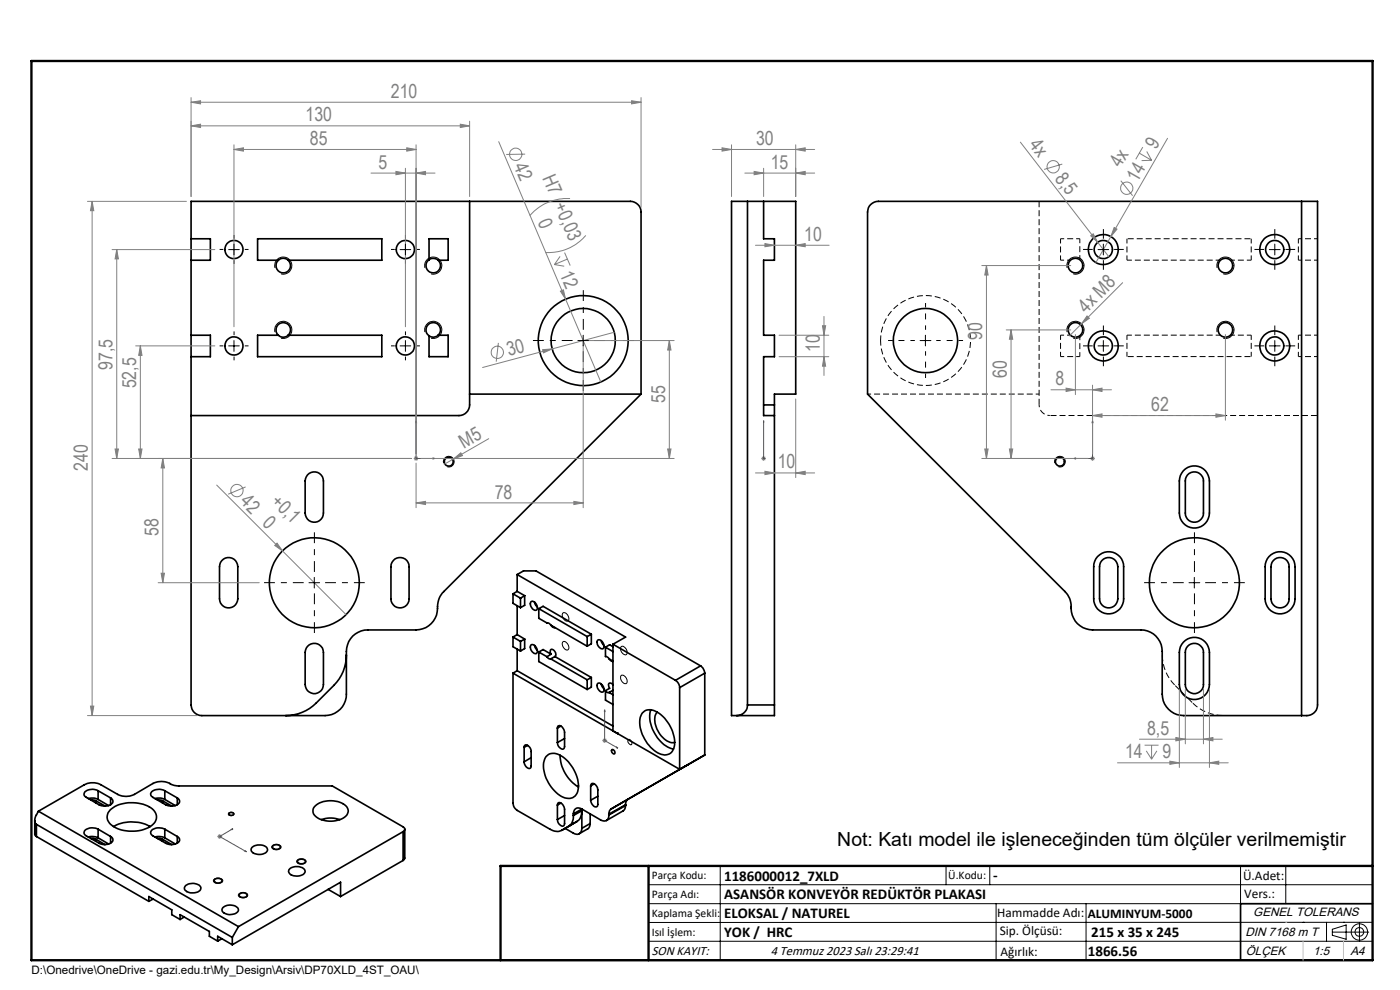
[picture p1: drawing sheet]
<svg xmlns="http://www.w3.org/2000/svg" width="297mm" height="210mm" viewBox="0 0 297 210" stroke-linecap="round" stroke-linejoin="round" font-family="sans-serif">
<g fill="none" stroke="#000" stroke-width=".35">
<path d="M40.5 42.7h93.2a2.29 2.29 0 0 1 2.3 2.3v38.6l-41.8 41.9a5.5 5.5 0 0 0-1.5 4.3 4.6 4.6 0 0 1-4.4 3.8h-10.3a4.5 4.5 0 0 0-4.5 4.6v9a4.5 4.5 0 0 1-4.5 4.6h-26.2a2.29 2.29 0 0 1-2.3-2.3zM40.5 50.7h4.1v4.5h-4.1M59.1 55.2a1.49 1.49 0 0 1 2 0M59.1 55.2a1.54 1.54 0 0 0-.1 2.2 1.54 1.54 0 0 0 2.2 0 1.54 1.54 0 0 0-.1-2.2M59.1 55.2h-4.5v-4.5h26.4v4.5h-19.9M91 55.1a1.57 1.57 0 0 1 2 .1M91 55.1a1.54 1.54 0 0 0-.3 2.2 1.54 1.54 0 0 0 2.3 .1 1.54 1.54 0 0 0 0-2.2M91 55.1v-4.4h4.1v4.5h-2.1M99.6 42.7v43.2a2.29 2.29 0 0 1-2.2 2.3h-56.9M158.6 42.7v106.8M162 42.7v8h2.3v4.5h-2.3v15.9h2.3v4.6h-2.3v12.5h2.3M184.7 43.4a2.31 2.31 0 0 1 1.6-.7h93.2v106.8a2.27 2.27 0 0 1-2.3 2.3h-26.1a4.6 4.6 0 0 1-4.5-4.6v-9a4.5 4.5 0 0 0-4.6-4.6h-10.2a4.7 4.7 0 0 1-4.6-5.4l-.3-1.3-1-1.4-41.9-41.9v-38.6a2.15 2.15 0 0 1 .7-1.6z"/>
<path d="M276.1 42.7v109.1M40.5 71.1h4.1v4.6h-4.1M59.1 71.1a1.49 1.49 0 0 0 2 0M59.1 71.1a1.54 1.54 0 0 1-.1-2.2 1.54 1.54 0 0 1 2.2 0 1.54 1.54 0 0 1-.1 2.2M59.1 71.1h-4.5v4.6h26.4v-4.6h-19.9M93 71.1a1.46 1.46 0 0 1-2 .1M93 71.1a1.54 1.54 0 0 0 0-2.2 1.54 1.54 0 0 0-2.3 .1 1.54 1.54 0 0 0 .3 2.2M93 71.1h2.1v4.6h-4.1v-4.5M99.6 83.6h36.4M162 85.9h2.3M164.3 85.9v-2.3h4.5v-40.9h-13.6v109.1h9.1v-2.3M164.3 85.9v2.3"/>
<path d="M164.3 88.2v61.3M251 99.9a3.2 3.2 0 0 1 3.5-.9 3.2 3.2 0 0 1 2.1 3v6.8a3.2 3.2 0 0 1-3.2 3.2 3.2 3.2 0 0 1-3.2-3.2v-6.8a3.2 3.2 0 0 1 .8-2.1zM47.1 118.9a1.94 1.94 0 0 1 2.1-.5 1.94 1.94 0 0 1 1.2 1.8v6.8a1.94 1.94 0 0 1-1.9 1.9 1.94 1.94 0 0 1-1.9-1.9v-6.8l.2-.9zM65.2 100.7a1.93 1.93 0 0 1 2.2-.5 1.93 1.93 0 0 1 1.2 1.8v6.8a1.94 1.94 0 0 1-1.9 2 1.94 1.94 0 0 1-2-2v-6.8zM83.4 118.9a1.91 1.91 0 0 1 2.2-.5 1.91 1.91 0 0 1 1.2 1.8v6.8a1.92 1.92 0 0 1-1.9 1.9 1.92 1.92 0 0 1-2-1.9v-6.8l.1-.5zM232.8 118.1a3.2 3.2 0 0 1 3.5-.9 3.2 3.2 0 0 1 2.1 3v6.8a3.2 3.2 0 0 1-3.2 3.2 3.2 3.2 0 0 1-3.2-3.2v-6.8a3.2 3.2 0 0 1 .8-2.1zM233.8 118.9a1.94 1.94 0 0 1 2.1-.5 1.94 1.94 0 0 1 1.2 1.8v6.8a1.94 1.94 0 0 1-1.9 1.9 1.94 1.94 0 0 1-1.9-1.9v-6.8l.2-.9zM251.9 100.7a1.93 1.93 0 0 1 2.2-.5 1.93 1.93 0 0 1 1.2 1.8v6.8a1.92 1.92 0 0 1-1.9 2 1.92 1.92 0 0 1-1.9-2v-6.8v-.4zM269.2 118.1a3.2 3.2 0 0 1 3.5-.9 3.2 3.2 0 0 1 2 3v6.8a3.2 3.2 0 0 1-3.1 3.2 3.2 3.2 0 0 1-3.2-3.2v-6.8a3.2 3.2 0 0 1 .8-2.1zM270.1 118.9a1.91 1.91 0 0 1 2.2-.5 1.91 1.91 0 0 1 1.2 1.8v6.8a1.92 1.92 0 0 1-1.9 1.9 1.92 1.92 0 0 1-2-1.9v-6.8l.2-.9zM65.2 137.1a1.93 1.93 0 0 1 2.2-.5 1.93 1.93 0 0 1 1.2 1.8v6.8a1.94 1.94 0 0 1-1.9 2 1.94 1.94 0 0 1-2-2v-6.8zM73.5 139a9 9 0 0 1-2.7 6.4l-3.7 3.7a9.2 9.2 0 0 1-6.5 2.7"/>
<path d="M108.8 126v2l1.6 .9M108.8 135.1v2.1l1.6 .9M108.8 126l1.6 .9M108.8 135.1l1.6 1M109.7 121.9l23 13.2-2.7 1.6M109.7 121.9l1.4-.8h2.6l34.9 20.1M109.7 121.9v3.5M109.7 128.5v6.1M109.7 137.7v4.6M109.7 134.6l1.6 1M109.7 125.4l1.6 1M109.7 125.4l-.9 .6"/>
<path d="M109.7 134.6l-.9 .5M110.4 126.9v2M110.4 136.1v2M111.3 126.4v2l-.9 .5M111.3 135.6v2l-.9 .5M111.3 126.4l-.9 .5M111.3 135.6l-.9 .5M112.6 136.9a.93 .93 0 0 1 1.3 .9 .57 .57 0 0 1-.1 .8 .57 .57 0 0 1-.8-.3l-.4-.6zM112.7 127.6a1.19 1.19 0 0 1 1.3 1.4 .56 .56 0 0 1-.5 .5 .56 .56 0 0 1-.5-.4 1.24 1.24 0 0 1-.3-1.5zM113.4 127.7l.2 .5 .4 .6M113.4 136.9l.6 1.1M114.3 129.1v2.1l1.7 .9 .5 .1 .3 .4 7.8 4.5"/>
<path d="M114.3 129.1l.9-.5 10.2 5.9M114.3 138.3l.9-.5 1.7 1M114.3 129.1l10.3 5.9M114.3 138.3v2l10.3 6M114.3 138.3l1.7 1M116 139.3a.73 .73 0 0 0 .8 .5M116.8 139.8l7.8 4.4M116.9 138.8a.52 .52 0 0 1-.2-.7 .52 .52 0 0 1 .6-.3 .98 .98 0 0 1 .4 1.5M116.9 132.7l.4 .4h.4M116.9 138.8l-.9 .5M117.7 139.3l7.7 4.4M117.7 139.3l-.9 .5"/>
<path d="M124.6 135v2.1M125.4 134.5v2.1l-.8 .5M125.4 134.5l-.8 .5M126.8 135.8a1.2 1.2 0 0 1 1.1 1.8 1.28 1.28 0 0 1-1.1-1.8zM127.5 135.9l.6 1M128.4 137.3v2h.3l1.3 1-.4-.1-.3-.4M128.4 137.3l1.6 .9M130 136.7v18.3M130 136.7l13.3 7.6M130 137.2l-.7-.4-.9 .5M251 136.2a3.2 3.2 0 0 1 3.5-.8 3.2 3.2 0 0 1 2.1 3v6.8a3.2 3.2 0 0 1-3.2 3.2 3.2 3.2 0 0 1-3.2-3.2v-6.8a3 3 0 0 1 .8-2.2zM251.9 137.1a1.93 1.93 0 0 1 2.2-.5 1.93 1.93 0 0 1 1.2 1.8v6.8a1.92 1.92 0 0 1-1.9 1.9 1.92 1.92 0 0 1-1.9-1.9v-6.8v-.5z"/>
<path d="M108.8 142.8v27.5a1.91 1.91 0 0 0 .9 1.6l7 4a2.58 2.58 0 0 0 2.5 .2M108.8 142.8l35.4 20.4M109.7 142.3l20.3 11.7M109.7 142.3l-.9 .5M111.2 158.5a.51 .51 0 0 1 .4-.5 .51 .51 0 0 1 .6 .3l.5 .9v3.3a.53 .53 0 0 1-.4 .5 .53 .53 0 0 1-.6-.3l-.4-.6-.1-.5M111.2 158.5v3.1M111.9 158.1l-.7 .4M118.3 154.4a.53 .53 0 0 1 .4-.5 .53 .53 0 0 1 .6 .3l.5 1.1v3.1a.53 .53 0 0 1-.5 .5 .53 .53 0 0 1-.6-.3l-.3-.4-.1-.7M118.3 154.4v3.1M119 154l-.7 .4M119.8 156.7l-1.5 .8M124.6 144.2v2.1"/>
<path d="M125.4 143.7v2.1l-.8 .5M125.4 143.7l-.8 .5M126.8 144.9a1.2 1.2 0 0 1 1.1 1.9 1.28 1.28 0 0 1-1.1-1.9zM127.5 145.1l.6 1M128.4 146.5a.61 .61 0 0 0 .8 .4M128.4 146.5v2l1.6 .9M129.2 146.9l.8 .5M129.8 159a.53 .53 0 0 1 .6 .3 .53 .53 0 0 1-.2 .6 .67 .67 0 0 1-.4-.9zM130 145.3a.48 .48 0 0 0-.6-.4 .48 .48 0 0 0-.2 .7l.1 .4-.9 .5M130 146.4l-.8 .5M131 155.6h.1M136.3 151.2a2.4 2.4 0 0 1 3.2-.1 7.6 7.6 0 0 1 3.4 7.6 2.17 2.17 0 0 1-3.4 1 7.9 7.9 0 0 1-3.7-7.5z"/>
<path d="M138.1 150.6a7.4 7.4 0 0 0 3.9 8l.9 .3M139.4 151.1a3.5 3.5 0 0 0 .2 3.9 3.9 3.9 0 0 0 3.5 2.5M143.3 144.3a1.91 1.91 0 0 1 .9 1.6M144.2 145.9v17.3M148.6 141.2a2.19 2.19 0 0 1 .9 1.6M148.6 141.2l-5.3 3.1M149.5 142.8l-5.3 3.1M149.5 142.8v17.4l-19.8 11.4M158.6 149.5a2.27 2.27 0 0 1-2.3 2.3M158.6 149.5h5.7M7.4 174.1v3l.3 .3M7.7 174.9l41.6 24"/>
<path d="M7.7 177.4l23.9 13.8M7.7 174.9v2.5M8.1 172.1l-.4 .8a1.6 1.6 0 0 0 0 2M8.1 172.1l9.8-5.6a3.9 3.9 0 0 1 3.5 0l3.6 2a3.9 3.9 0 0 0 3.5 0l4-2.3a4.4 4.4 0 0 1 4.3 .3l.9 .2h32.8l15 8.7a.55 .55 0 0 1 .4 .5 .55 .55 0 0 1-.4 .5M8.1 172.1l42.5 24.5M18.7 177.5l.9-.1 1.2 .3M18.7 169.4l1.3-.1 .8 .3M19.3 177.9l1 .1M19.3 169.7l1 .2M20.3 178l2 1.2M20.3 169.9l2 1.1M20.3 169.9v.4"/>
<path d="M20.3 178v.5M20.8 167.7a2.22 2.22 0 0 0-2.9 .6v.4l.2 .3 2.9 1.7a2.18 2.18 0 0 0 3-.6l-.1-.4-.4-.4M20.8 175.9a2.18 2.18 0 0 0-2.9 .6v.3l.2 .4 2.9 1.6a2.22 2.22 0 0 0 3-.5l-.1-.4-.4-.5M20.8 167.7l2.7 1.6M20.8 175.9l2.7 1.5M20.8 177.7l2.2 1.3M20.8 167.7v1.9M20.8 175.9v1.8M20.8 169.6l2.2 1.3M23.4 171.8a7.6 7.6 0 0 1 9.2 .1 2.17 2.17 0 0 1-.8 3.5 7.8 7.8 0 0 1-8.4-.6 2.01 2.01 0 0 1 0-3zM23.5 169.3v1.4M23.5 177.4v1.4"/>
<path d="M24.1 175.3a8.1 8.1 0 0 1 7.8 0M32.9 177.5l.9-.1 1.2 .3M32.9 169.4l1.2-.1 .9 .3M33.4 177.9l1.1 .1M33.4 169.7l1.1 .2M34.5 178l1.9 1.2M34.5 169.9l1.9 1.1M34.5 169.9v.4M34.5 178v.5M35 167.7a2.28 2.28 0 0 0-3 .6v.4l.5 .4 2.6 1.6a2.18 2.18 0 0 0 3-.6v-.4l-.5-.4M35 175.9a2.24 2.24 0 0 0-3 .6v.3l.3 .4 2.8 1.6a2.22 2.22 0 0 0 3-.5v-.4l-.5-.5M35 167.7l2.6 1.6"/>
<path d="M35 175.9l2.6 1.5M35 177.7l2.2 1.3M35 167.7v1.9M35 175.9v1.8M35 169.6l2.2 1.3M37.6 169.3v1.4M37.6 177.4v1.4M48.6 172.5a.55 .55 0 0 1 .5-.2 .55 .55 0 0 1 .4 .5 .53 .53 0 0 1-.5 .2 .53 .53 0 0 1-.4-.5zM53.4 179.8a2.46 2.46 0 0 1 3.3 .1 .92 .92 0 0 1-.9 1.2 2.1 2.1 0 0 1-2.5-.8zM57.9 179.4a1.07 1.07 0 0 1 1.6 .3 .97 .97 0 0 1-1.7 0zM66.9 170.9a5.3 5.3 0 0 1 6.7 .2 1.7 1.7 0 0 1-1.2 2.6 5.1 5.1 0 0 1-5.9-1l-.1-1.1zM68.2 173.8a6.2 6.2 0 0 1 3.9 0"/>
<path d="M85.5 176.4l-34.9 20.2M85.5 176.4v6.1M85.9 175.9v6.1l-.4 .5M112.7 160.7l-1.5 .9M115.9 160.5a2.4 2.4 0 0 1 3.2-.1 7.7 7.7 0 0 1 3.5 7.5 2.2 2.2 0 0 1-3.5 1 7.8 7.8 0 0 1-3.7-7.5zM118.3 170.8a.53 .53 0 0 1 .4-.6 .53 .53 0 0 1 .6 .4l.5 1.1v3a.53 .53 0 0 1-.5 .6 .53 .53 0 0 1-.6-.4l-.3-.4-.1-.7M118.3 170.8v3M118.8 160.2a8.2 8.2 0 0 0 3.9 6.7M119 170.3l-.7 .5M119.8 173l-1.5 .8M119.9 175.7l1.7 1a1.1 1.1 0 0 0 1.3 .1 1.1 1.1 0 0 0 .5-1.1M121.6 173a2.41 2.41 0 0 1-1 2.3l-1.4 .8"/>
<path d="M121.6 172.6v.4M122.4 174.3l-1.5 .8M122.4 174.3l-3.2 1.8M123.4 171.6l4 2.3a1.06 1.06 0 0 0 1.3 .2 1.06 1.06 0 0 0 .5-1.2M123.4 171.6a1.1 1.1 0 0 0-1.2-.1 1.1 1.1 0 0 0-.6 1.1M123.4 172a2.52 2.52 0 0 1-1 2.3M123.4 172v3.7M123.4 172l-1.8 1M123.4 171.6l-1.8 1M125.2 174.7l-.4 1-1.9 1.1M125.2 174.7l-1.8 1M125.2 172.6v2.1"/>
<path d="M125.3 166.7a.54 .54 0 0 1 .4-.5 .54 .54 0 0 1 .6 .3l.5 .6v.5v3a.53 .53 0 0 1-.4 .6 .53 .53 0 0 1-.6-.4l-.5-1.1M125.3 166.7v3M126.1 166.3l-.8 .4M126.8 168.9l-1.5 .8M129.2 172.7v.2M129.7 171.6a1.2 1.2 0 0 0-.5 1.1M132.7 170.7a1.2 1.2 0 0 1 .5-1.2l-3.5 2.1M132.7 170.9l-.2 .8-.3 .3-3.5 2.1M132.7 170.7l-3.5 2M132.7 170.9l-3.5 2M132.7 170.7v.2M145.9 162.2l-1.7 1"/>
<path d="M31.6 191.2v-1l4.8 2.8v1l1.8 1M32.5 190.7l-.9 .5M38.2 195v-1l6.2 3.6v1l1.8 1M39.1 194.5l-.9 .5M39.3 188a2.28 2.28 0 0 1 3.3 .2 1.46 1.46 0 0 1-1.9 1.2 1.21 1.21 0 0 1-1.5-1.3zM45.5 186.6a.92 .92 0 0 1 1.6 .3 .94 .94 0 0 1-.9 .4 .94 .94 0 0 1-.8-.6zM46.2 199.6v-1l3.1 1.8M47.1 199.1l-.9 .5M47.3 192.5a2.31 2.31 0 0 1 3.3 .3 1.23 1.23 0 0 1-1.6 1.2 1.51 1.51 0 0 1-1.9-1.1zM49.3 198.9v1.5M50.6 196.6l-1.3 2.3M50.8 189.6a.92 .92 0 0 1 1.6 .4 1 1 0 0 1-1.7-.1z"/>
<path d="M61.4 184.4a2.27 2.27 0 0 1 3.3 .3 1.4 1.4 0 0 1-1.8 1.1 1.38 1.38 0 0 1-1.7-1.1zM63.3 182.4a.89 .89 0 0 1 1.5 .5 .94 .94 0 0 1-.9 .4 .94 .94 0 0 1-.8-.7zM69.6 188.7l2.6 1.5M72.2 190.2v-3.1l-22.9 13.3M85.5 182.5l-13.3 7.7M291.2 191.7h-28v12M106.2 203.7h185"/>
<circle cx="49.6" cy="52.9" r="1.93"/>
<circle cx="86" cy="52.9" r="1.93"/>
<circle cx="228.1" cy="56.3" r="1.55"/>
<circle cx="234.1" cy="52.9" r="3.2"/>
<circle cx="234.1" cy="52.9" r="1.94"/>
<circle cx="260" cy="56.3" r="1.55"/>
<circle cx="270.4" cy="52.9" r="1.93"/>
<circle cx="270.4" cy="52.9" r="3.2"/>
<circle cx="49.6" cy="73.4" r="1.93"/>
<circle cx="86" cy="73.4" r="1.93"/>
<circle cx="123.7" cy="72.2" r="6.8"/>
<circle cx="123.7" cy="72.2" r="9.6"/>
<circle cx="196.3" cy="72.2" r="6.8"/>
<circle cx="228.1" cy="70" r="1.55"/>
<circle cx="234.1" cy="73.4" r="3.2"/>
<circle cx="234.1" cy="73.4" r="1.94"/>
<circle cx="260" cy="70" r="1.55"/>
<circle cx="270.4" cy="73.4" r="1.93"/>
<circle cx="270.4" cy="73.4" r="3.2"/>
<circle cx="95.2" cy="97.9" r=".95"/>
<circle cx="224.9" cy="97.9" r=".95"/>
<circle cx="66.7" cy="123.6" r="9.6"/>
<circle cx="253.4" cy="123.6" r="9.5"/>
</g>
<path d="M246.6 138.9a9.1 9.1 0 0 0 2.6 6.4M249.2 145.3l3.8 3.8M253 149.1a9.1 9.1 0 0 0 6.4 2.7" fill="none" stroke="#000" stroke-width=".21" stroke-dasharray="1.3 .6" stroke-dashoffset="-.1" stroke-linecap="butt"/>
<path d="M220.4 85.9v-43.2" fill="none" stroke="#000" stroke-width=".21" stroke-dasharray="1.3 .6" stroke-linecap="butt"/>
<path d="M220.4 85.9a2.27 2.27 0 0 0 2.3 2.2" fill="none" stroke="#000" stroke-width=".21" stroke-dasharray="1.3 .6" stroke-dashoffset=".8" stroke-linecap="butt"/>
<path d="M239.1 50.6h26.3M265.4 75.6h-26.3M279.5 88.1h-56.8" fill="none" stroke="#000" stroke-width=".21" stroke-dasharray="1.3 .6" stroke-dashoffset="-.2" stroke-linecap="butt"/>
<path d="M225 50.6h4.1M227.1 55.2h-2.1M275.4 50.6h4.1M279.5 55.2h-4.1M225 71.1h2.1M229.1 75.6h-4.1M275.4 71.1h4.1M279.5 75.6h-4.1" fill="none" stroke="#000" stroke-width=".21" stroke-dasharray="1.3 .6" stroke-dashoffset=".5" stroke-linecap="butt"/>
<path d="M225 55.2v-4.6M229.1 55.1v-4.5M239.1 50.6v4.6M265.4 55.2h-4.4M265.4 55.2v-4.6M275.4 50.6v4.6M225 75.6v-4.5M229.1 75.6v-4.4M239.1 71.1v4.5M261 71.1h4.4M265.4 75.6v-4.5M275.4 71.1v4.5" fill="none" stroke="#000" stroke-width=".21" stroke-dasharray="1.3 .6" stroke-dashoffset=".3" stroke-linecap="butt"/>
<path d="M258.9 55.2h-19.8M186.8 72.2a9.5 9.5 0 0 1 14-8.4 9.5 9.5 0 0 1 .9 16.4 9.5 9.5 0 0 1-14.8-7l-.1-1M239.1 71.1h19.8" fill="none" stroke="#000" stroke-width=".21" stroke-dasharray="1.3 .6" stroke-dashoffset=".2" stroke-linecap="butt"/>
<path d="M220.4 83.6h-36.3" fill="none" stroke="#000" stroke-width=".21" stroke-dasharray="1.3 .6" stroke-dashoffset=".6" stroke-linecap="butt"/>
<g fill="none" stroke="#808080" stroke-width=".21">
<path d="M40.5 26.7l2-.4v.7zM40.5 21.7l2-.3v.6zM40.5 20.7v21M40.5 26.7h59.1M40.5 21.7h95.5M49.6 31.7l2-.3v.7zM49.6 30.7v38.6M49.6 31.7h38.7M78.7 36.7h13.6M84 36.4l2 .3-2 .4zM86 35.7v33.6M86.3 31.4l2 .3-2 .4z"/>
<path d="M88.3 36.7l2-.3v.7zM88.3 30.7v65.6M97.6 26.3l2 .4-2 .3zM99.6 25.7v16M105.8 30l14.2 33.5M111.4 32.7l-4 .1M134 21.4l2 .3-2 .3zM136 20.7v23.3M151.2 31.7h21.6M153.2 31.4l2 .3-2 .4zM155.2 30.7v11M158 36.7h14.8"/>
<path d="M160 36.4l2 .3-2 .4zM162 35.7v6M168.8 36.7l2-.3v.7zM168.8 31.7l2-.3v.7zM168.8 30.7v11M216.5 30.2l16.4 21.2M225.4 34.8l-3.9 1.1M237.8 38.3l2.5 3.2M241.7 32.5l2.6 1.5M242.4 31.2l-1.5 2.6M243.3 32.1l1 1.9M244.3 34l-2.1 .1"/>
<path d="M247.7 29.3l-15.2 26.4M18.6 42.7h20.9M19.5 42.7v109.1M19.5 42.7l.4 2h-.7zM23.8 52.9h21.8M24.8 52.9l.3 2h-.7zM24.8 52.9v44.4M117.6 56.1l2.1 .4M118.8 54.4l-1.2 1.7M119.8 53.6l1.2 2.7M120.4 55l-2.8 1.1M120.9 42.1a10.5 10.5 0 0 0-8.5 3.6"/>
<path d="M124.3 49.9a10.5 10.5 0 0 1-8.6 3.7M160.3 52h15.6M162.3 51.7l2 .3-2 .3zM168.8 52l2-.3v.6zM208.3 56.3h18.9M209.3 56.3l.3 2h-.7zM209.3 56.3v41M231.4 50l.5-.4 1 1.8zM232.9 51.4l2.3 3.1M236.4 48.3l.6 .3-1.3 1.6zM238.2 60l-11.3 11.3M28.8 73.4h16.8"/>
<path d="M29.8 73.4l.3 2h-.7zM29.8 73.4v23.9M105.7 72.7l-.4 4M115.1 74.2l2.1-.2-1.9 .9zM118.9 61.8l.6-.3 .5 2zM120 63.5l7.5 17.5M123.7 73.3v34.4M124.7 72.2h18.3M130.3 70.5l-27.9 7.5M142 72.2l.3 2.1h-.7zM142 72.2v25.1M165.3 71.1h10.5"/>
<path d="M165.3 75.7h10.5M174.5 69.1h.7l-.4 2zM174.8 67.1v12.5M174.8 75.7l.4 2h-.7zM213.5 70h13.7M214.5 70l.3 2h-.7zM214.5 70v27.3M228.1 71v12.7M230.6 67l.5 .5-1.7 1.2zM260 71v18.1M23.8 97.3h63.5M24.4 95.2h.7l-.3 2.1z"/>
<path d="M29.4 95.2h.7l-.3 2.1zM34.5 97.3v26.3M34.5 97.3l.4 2h-.7zM87.8 97.3h1M87.9 96.9l.7 .7M88.3 96.8v.9M88.3 98.2v9.5M88.6 96.9l-.7 .7M89.3 97.3h53.7M96.2 97.4l1.6-1.3 .3 .6zM96.2 97.4l-2 1.1M103.7 93.1l-7.5 4.3"/>
<path d="M141.6 95.2h.7l-.3 2.1zM161.5 97.3h1M161.6 96.9l.7 .7M162 96.8v.9M162.3 100l2 .3-2 .4zM162.3 96.9l-.7 .7M168.8 84.6v16.7M208.3 97.3h22.5M208.9 95.2h.7l-.3 2.1zM214.1 95.2h.7l-.3 2.1zM223 82.7h12.8M226.2 82.3l1.9 .4-1.9 .3z"/>
<path d="M231.3 97.3h1M231.4 96.9l.7 .7M231.8 82.7l2-.4v.7zM231.8 88.2l2-.4v.7zM231.8 81.7v14.6M231.8 88.2h28.2M231.8 96.8v.9M232.1 96.9l-.7 .7M258 87.8l2 .4-2 .3zM46 102.9l13.9 14M52.1 103.3l-3.7 1.5M58.3 115.7l.5-.5 1.1 1.7z"/>
<path d="M59.9 116.9l13.5 13.5M88.3 106.7l2-.3v.6zM88.3 106.7h35.4M121.7 106.4l2 .3-2 .3zM160.3 100.3h12.5M168.8 100.3l2-.3v.7zM33.5 123.6h21.5M34.2 121.6h.7l-.4 2zM18.6 151.8h23.2M19.2 149.8h.7l-.4 2zM127.8 157.1h1M127.9 156.7l.7 .7"/>
<path d="M128.3 156.6v1M128.6 156.7l-.7 .7M241.7 156.8h17.6M242.8 158.1h3M243.2 159.3l1.1 1.7M244.3 158.1v2.9M245.4 159.3l-1.1 1.7M249.4 156.4l2.1 .4-2.1 .4zM250.2 146.2v16.6M251.5 146.2v11.6M255.3 156.8l2-.4v.8zM255.3 146.2v11.6"/>
<path d="M256.6 146.2v16.6M46.1 177.4h1M46.2 177.1l.8 .7M46.6 176.9v1M47 177.1l-.8 .7M237.1 161.8h23.5M248.2 161.5l2 .3-2 .3zM256.6 161.8l2-.3v.6z"/>
<circle cx="109.4" cy="32.7" r="1.31"/>
<circle cx="223.4" cy="35.4" r="1.3"/>
<circle cx="239" cy="39.9" r="1.3"/>
<circle cx="105.5" cy="74.7" r="1.29"/>
<circle cx="50.3" cy="104.1" r="1.3"/>
</g>
<g fill="none" stroke="#000" stroke-width=".21">
<path d="M48.5 52.9h2.3M49.6 51.8v2.3M58.3 56.8a1.82 1.82 0 0 1 1.6-2.3 1.82 1.82 0 0 1 2 2 1.82 1.82 0 0 1-2.3 1.6M84.9 52.9h2.2M86 51.8v2.3M90.1 56.8a1.82 1.82 0 0 1 1.6-2.3 1.82 1.82 0 0 1 2 2 1.82 1.82 0 0 1-2.3 1.6M226.4 56.8a1.82 1.82 0 0 1 1.5-2.3 1.82 1.82 0 0 1 2.1 2 1.82 1.82 0 0 1-2.3 1.6M232.9 52.9h2.3M234.1 51.8v2.3M258.2 56.8a1.82 1.82 0 0 1 1.6-2.3 1.82 1.82 0 0 1 2 2 1.82 1.82 0 0 1-2.3 1.6M269.3 52.9h2.3M270.4 51.8v2.3"/>
<path d="M48.5 73.4h2.3M49.6 72.2v2.3M58.3 70.4a1.83 1.83 0 0 1 1.7-2.2 1.83 1.83 0 0 1 1.9 2 1.83 1.83 0 0 1-2.3 1.5M84.9 73.4h2.2M86 72.2v2.3M90.1 70.4a1.83 1.83 0 0 1 1.7-2.3 1.83 1.83 0 0 1 1.9 2 1.83 1.83 0 0 1-2.3 1.6M122.6 72.2h2.2M123.7 71.1v2.3M195.2 72.2h2.3M196.3 71.1v2.3M226.4 70.4a1.83 1.83 0 0 1 1.6-2.3 1.83 1.83 0 0 1 2 2 1.83 1.83 0 0 1-2.3 1.6M232.9 73.4h2.3"/>
<path d="M234.1 72.2v2.3M258.2 70.4a1.83 1.83 0 0 1 1.6-2.3 1.83 1.83 0 0 1 2 2 1.83 1.83 0 0 1-2.3 1.6M269.3 73.4h2.3M270.4 72.2v2.3M94.1 98.2a1.13 1.13 0 0 1 1-1.4 1.13 1.13 0 0 1 1.2 1.2 1.13 1.13 0 0 1-1.4 1M223.8 98.2a1.13 1.13 0 0 1 1-1.4 1.13 1.13 0 0 1 1.2 1.2 1.13 1.13 0 0 1-1.5 1M65.5 123.6h2.3M66.7 122.5v2.2M119.4 130.1a1.06 1.06 0 0 1 1.1 .4 1.06 1.06 0 0 1-.1 1.2 1.23 1.23 0 0 1-1-1.6zM119.4 136.2a1 1 0 0 1 1.3 1.1v.2a.56 .56 0 0 1-.6 .4 .56 .56 0 0 1-.5-.5l-.3-.7zM131.8 137.2a1.2 1.2 0 0 1 1.2 1.4 .66 .66 0 0 1-.6 .3 .66 .66 0 0 1-.5-.5l-.2-.6zM252.2 123.6h2.3"/>
<path d="M253.4 122.5v2.2M131.7 143.4l.1-.1a1.11 1.11 0 0 1 1.2 1.5 .86 .86 0 0 1-1.3-.7zM133.2 156.9a.61 .61 0 0 1 .7 .3 .61 .61 0 0 1-.1 .8l-.6-.5zM48.5 172.5a.67 .67 0 0 1 1.1 .2 .69 .69 0 0 1-1.2-.1zM57.7 179.4a1.15 1.15 0 0 1 1.9 .3 1.13 1.13 0 0 1-2-.1zM45.3 186.6a1.21 1.21 0 0 1 2 .3 1.17 1.17 0 0 1-2-.1zM50.6 189.7a1.2 1.2 0 0 1 2 .2 1.18 1.18 0 0 1-2 0zM63.1 182.4a1.2 1.2 0 0 1 1.8 .4 1.17 1.17 0 0 1-2-.1zM137.6 187.7h153.6M137.6 191.7h153.6M137.6 199.7h153.6M152.8 183.7v20"/>
<path d="M200.7 183.7v4M210 183.7v4M211.3 191.7v12M230.4 191.7v12M263.2 183.7v20M272.8 183.7v8M276.4 195.6h.1M281.4 195.6v4.1M282.6 197.7h7.8M282.6 197.1l3-.9v3l-3-.8zM285 195.6h.1M288.4 195.8v3.8"/>
<path d="M291.2 195.6l-153.6 .1"/>
<circle cx="288.4" cy="197.7" r="1.74"/>
<circle cx="288.4" cy="197.7" r=".93"/>
</g>
<g fill="none" stroke="#00f" stroke-width=".21">
<path d="M88.3 89.2v8.1h4M88.3 89.2l.1 .5h-.2zM91.9 97.1l.4 .2-.4 .1zM162 97.1v.3zM162 89.2v.5v-.5M162 97.3h.1M162 89.2v8.1M227.8 97.3l.4-.2v.3zM231.8 89.2v8.1h-4M231.8 89.2l.1 .5h-.2zM128.3 150.6v.3l-.1-.1zM128.3 150.6v6.5l2.8 1.6"/>
<path d="M130.8 158.5l.3 .2-.3-.1zM49.1 175.9l.3-.1-.2 .2zM49.4 175.8l-2.8 1.6 5.7 3.3M51.9 180.6l.2-.1 .2 .2z"/>
</g>
<g fill="none" stroke="#000" stroke-width=".21" stroke-dasharray="15.2 1.3 1.3 1.3" stroke-linecap="butt">
<path d="M47.4 52.9h-.8M49.7 50.6v-.8M49.7 55.2v.8M51.9 52.9h.8M83.7 52.9h-.8M86 50.6v-.8M86 55.2v.8M88.3 52.9h.8M231.8 52.9h-2M234.1 50.6v-2M234.1 55.2v2M236.3 52.9h2.1"/>
<path d="M268.2 52.9h-2.1M270.4 50.6v-2M270.4 55.2v2M272.7 52.9h2.1M47.4 73.4h-.8M49.7 71.1v-.8M49.7 75.6v.8M51.9 73.4h.8M83.7 73.4h-.8M86 71.1v-.8M86 75.6v.8M88.3 73.4h.8"/>
<path d="M231.8 73.4h-2M234.1 71.1v-2.1M234.1 75.6v2.1M236.3 73.4h2.1M268.2 73.4h-2.1M270.4 71.1v-2.1M270.4 75.6v2.1M272.7 73.4h2.1"/>
</g>
<path d="M121.5 72.2h-8.4M123.7 70v-8.5M123.7 74.5v8.4M126 72.2h8.4M64.4 123.6h-8.4M66.7 121.3v-8.4M66.7 125.9v8.4M69 123.6h8.4M251.1 123.6h-8.4M253.4 121.3v-8.4M253.4 125.9v8.4M255.7 123.6h8.4" fill="none" stroke="#000" stroke-width=".21" stroke-dasharray="15.2 1.3 1.3 1.3" stroke-dashoffset="12.9" stroke-linecap="butt"/>
<path d="M194.1 72.2h-5.7M196.3 70v-5.7M196.3 74.5v5.7M198.6 72.2h5.7" fill="none" stroke="#000" stroke-width=".21" stroke-dasharray="15.2 1.3 1.3 1.3" stroke-dashoffset="14.3" stroke-linecap="butt"/>
<path d="M6.7 12.9h284.5v190.8h-284.5zM137.6 183.7v20M291.2 183.7h-185v20" fill="none" stroke="#000" stroke-width=".5"/>
<path d="M272.8 195.6h.1M276.4 199.7v4M285 199.7v4" fill="none" stroke="#c0c0c0" stroke-width=".21"/>
<g fill="#00f">
<path d="M91.9 97.1l.4 .2-.4 .1zM88.3 89.2l.1 .5h-.2z"/>
<path d="M162 97.1v.3zM162 89.2v.5z"/>
<path d="M130.8 158.5l.3 .2-.3-.1zM128.3 150.6v.3l-.1-.1zM49.1 175.9l.1 .1 .2-.2zM51.9 180.6l.4 .1-.2-.2z"/>
<path d="M227.8 97.3l.4 .1v-.3zM231.8 89.2l-.1 .5h.2z"/>
</g>
<g fill="#808080">
<path d="M118.9 61.8l.6-.3 .5 2z"/>
<path d="M231.4 50l.5-.4 1 1.8z"/>
<path d="M58.3 115.7l.5-.5 1.1 1.7z"/>
<path d="M115.1 74.2l2.1-.2-1.9 .9z"/>
<path d="M96.2 97.4l1.6-1.3 .3 .6z"/>
<path d="M230.6 67l.5 .5-1.7 1.2z"/>
<path d="M236.4 48.3l.6 .3-1.3 1.6z"/>
<path d="M88.3 36.7l2-.3v.7zM84 36.4l2 .3-2 .4zM86.3 31.4l2 .3-2 .4zM49.6 31.7l2-.3v.7zM97.6 26.3l2 .4-2 .3zM40.5 26.7l2-.4v.7zM168.8 100.3l2-.3v.7zM162.3 100l2 .3-2 .4zM168.8 36.7l2-.3v.7zM160 36.4l2 .3-2 .4zM168.8 31.7l2-.3v.7zM153.2 31.4l2 .3-2 .4zM255.3 156.8l2-.4v.8zM249.4 156.4l2.1 .4-2.1 .4zM231.8 82.7l2-.4v.7zM226.2 82.3l1.9 .4-1.9 .3zM258 87.8l2 .4-2 .3zM231.8 88.2l2-.4v.7z"/>
<path d="M88.3 106.7l2-.3v.6zM121.7 106.4l2 .3-2 .3zM40.5 21.7l2-.3v.6zM134 21.4l2 .3-2 .3zM162.3 51.7l2 .3-2 .3zM168.8 52l2-.3v.6zM248.2 161.5l2 .3-2 .3zM256.6 161.8l2-.3v.6z"/>
<path d="M141.6 95.2h.7l-.3 2.1zM142 72.2l.3 2.1h-.7zM29.4 95.2h.7l-.3 2.1zM29.8 73.4l.3 2h-.7zM24.4 95.2h.7l-.3 2.1zM24.8 52.9l.3 2h-.7zM214.1 95.2h.7l-.3 2.1zM214.5 70l.3 2h-.7zM208.9 95.2h.7l-.3 2.1zM209.3 56.3l.3 2h-.7z"/>
<path d="M34.5 97.3l.4 2h-.7zM34.2 121.6h.7l-.4 2zM19.5 42.7l.4 2h-.7zM19.2 149.8h.7l-.4 2zM174.5 69.1h.7l-.4 2zM174.8 75.7l.4 2h-.7z"/>
</g>
<g font-size="4.1" fill="#808080">
<text x="82.9" y="20.8">210</text>
<text x="64.8" y="25.8">130</text>
<text x="65.7" y="30.8">85</text>
<text x="80.3" y="35.8">5</text>
<text x="109" y="35.2" transform="rotate(67 109 35.2)">42</text>
<text x="160.4" y="30.8">30</text>
<text x="163.5" y="35.8">15</text>
<text x="218.2" y="30.8" transform="rotate(52 218.2 30.8)">4x</text>
<text x="237.7" y="35.7" transform="rotate(-60 237.7 35.7)">4x</text>
<text x="245.3" y="31.9" transform="rotate(-60 245.3 31.9)">9</text>
<text x="115" y="37.7" transform="rotate(67 115 37.7)">H7 +0,03</text>
<text x="223.6" y="37.9" transform="rotate(52 223.6 37.9)">8,5</text>
<text x="241.3" y="38.8" transform="rotate(-60 241.3 38.8)">14</text>
<text x="114" y="47.2" transform="rotate(67 114 47.2)">0</text>
<text x="170.6" y="51.1">10</text>
<text x="118.7" y="58.2" transform="rotate(67 118.7 58.2)">12</text>
<text x="230.4" y="66.5" transform="rotate(-45 230.4 66.5)">4x M8</text>
<text x="107.9" y="75.5" transform="rotate(-15 107.9 75.5)">30</text>
<text x="173.9" y="74.6" transform="rotate(-90 173.9 74.6)">10</text>
<text x="208.4" y="72.1" transform="rotate(-90 208.4 72.1)">90</text>
<text x="23.9" y="78.5" transform="rotate(-90 23.9 78.5)">97,5</text>
<text x="28.9" y="82.4" transform="rotate(-90 28.9 82.4)">52,5</text>
<text x="213.6" y="80.1" transform="rotate(-90 213.6 80.1)">60</text>
<text x="223.9" y="81.8">8</text>
<text x="141.1" y="85.5" transform="rotate(-90 141.1 85.5)">55</text>
<text x="244.2" y="87.2">62</text>
<text x="98.4" y="95.2" transform="rotate(-30 98.4 95.2)">M5</text>
<text x="18.6" y="99.9" transform="rotate(-90 18.6 99.9)">240</text>
<text x="165" y="99.4">10</text>
<text x="50.8" y="106.5" transform="rotate(45 50.8 106.5)">42</text>
<text x="57.4" y="106.5" transform="rotate(45 57.4 106.5)">+0,1</text>
<text x="105" y="105.7">78</text>
<text x="33.6" y="113.7" transform="rotate(-90 33.6 113.7)">58</text>
<text x="55.4" y="111.2" transform="rotate(45 55.4 111.2)">0</text>
<text x="243.3" y="155.9">8,5</text>
<text x="238.7" y="160.9">14</text>
<text x="246.6" y="160.9">9</text>
</g>
<text font-size="4.1" x="177.6" y="179.4">Not: Katı model ile işleneceğinden tüm ölçüler verilmemiştir</text>
<g font-size="3.2">
<text x="153.6" y="186.8">1186000012_7XLD</text>
<text x="153.6" y="190.8">ASANSÖR KONVEYÖR REDÜKTÖR PLAKASI</text>
<text x="210.7" y="186.6">-</text>
<text x="153.6" y="194.8">ELOKSAL / NATUREL</text>
<text x="153.6" y="198.8">YOK / HRC</text>
<text x="230.8" y="202.8">1866.56</text>
<text x="231.5" y="198.7">215 x 35 x 245</text>
</g>
<g font-size="2.8">
<text x="263.7" y="186.7">Ü.Adet:</text>
<text x="263.9" y="190.5">Vers.:</text>
<text x="211.5" y="194.5">Hammadde Adı:</text>
<text x="230.8" y="194.7">ALUMINYUM-5000</text>
<text x="138.3" y="202.6">SON KAYIT:</text>
<text x="163.5" y="202.6">4 Temmuz 2023 Salı 23:29:41</text>
<text x="212.1" y="198.4">Sip. Ölçüsü:</text>
<text x="212.2" y="202.7">Ağırlık:</text>
</g>
<g font-size="2.6">
<text x="265.9" y="194.4">GENEL TOLERANS</text>
<text x="264.2" y="198.5">DIN 7168 m T</text>
<text x="264.3" y="202.6">ÖLÇEK</text>
<text x="278.5" y="202.6">1:5</text>
<text x="286.5" y="202.6">A4</text>
</g>
<g font-size="2.5">
<text x="138.3" y="186.4">Parça Kodu:</text>
<text x="138.3" y="190.5">Parça Adı:</text>
<text x="201.2" y="186.5">Ü.Kodu:</text>
<text x="138.3" y="194.5">Kaplama Şekli:</text>
<text x="138.3" y="198.6">Isıl İşlem:</text>
<text x="6.7" y="206.7">D:\Onedrive\OneDrive - gazi.edu.tr\My_Design\Arsiv\DP70XLD_4ST_OAU\</text>
</g>
</svg>
